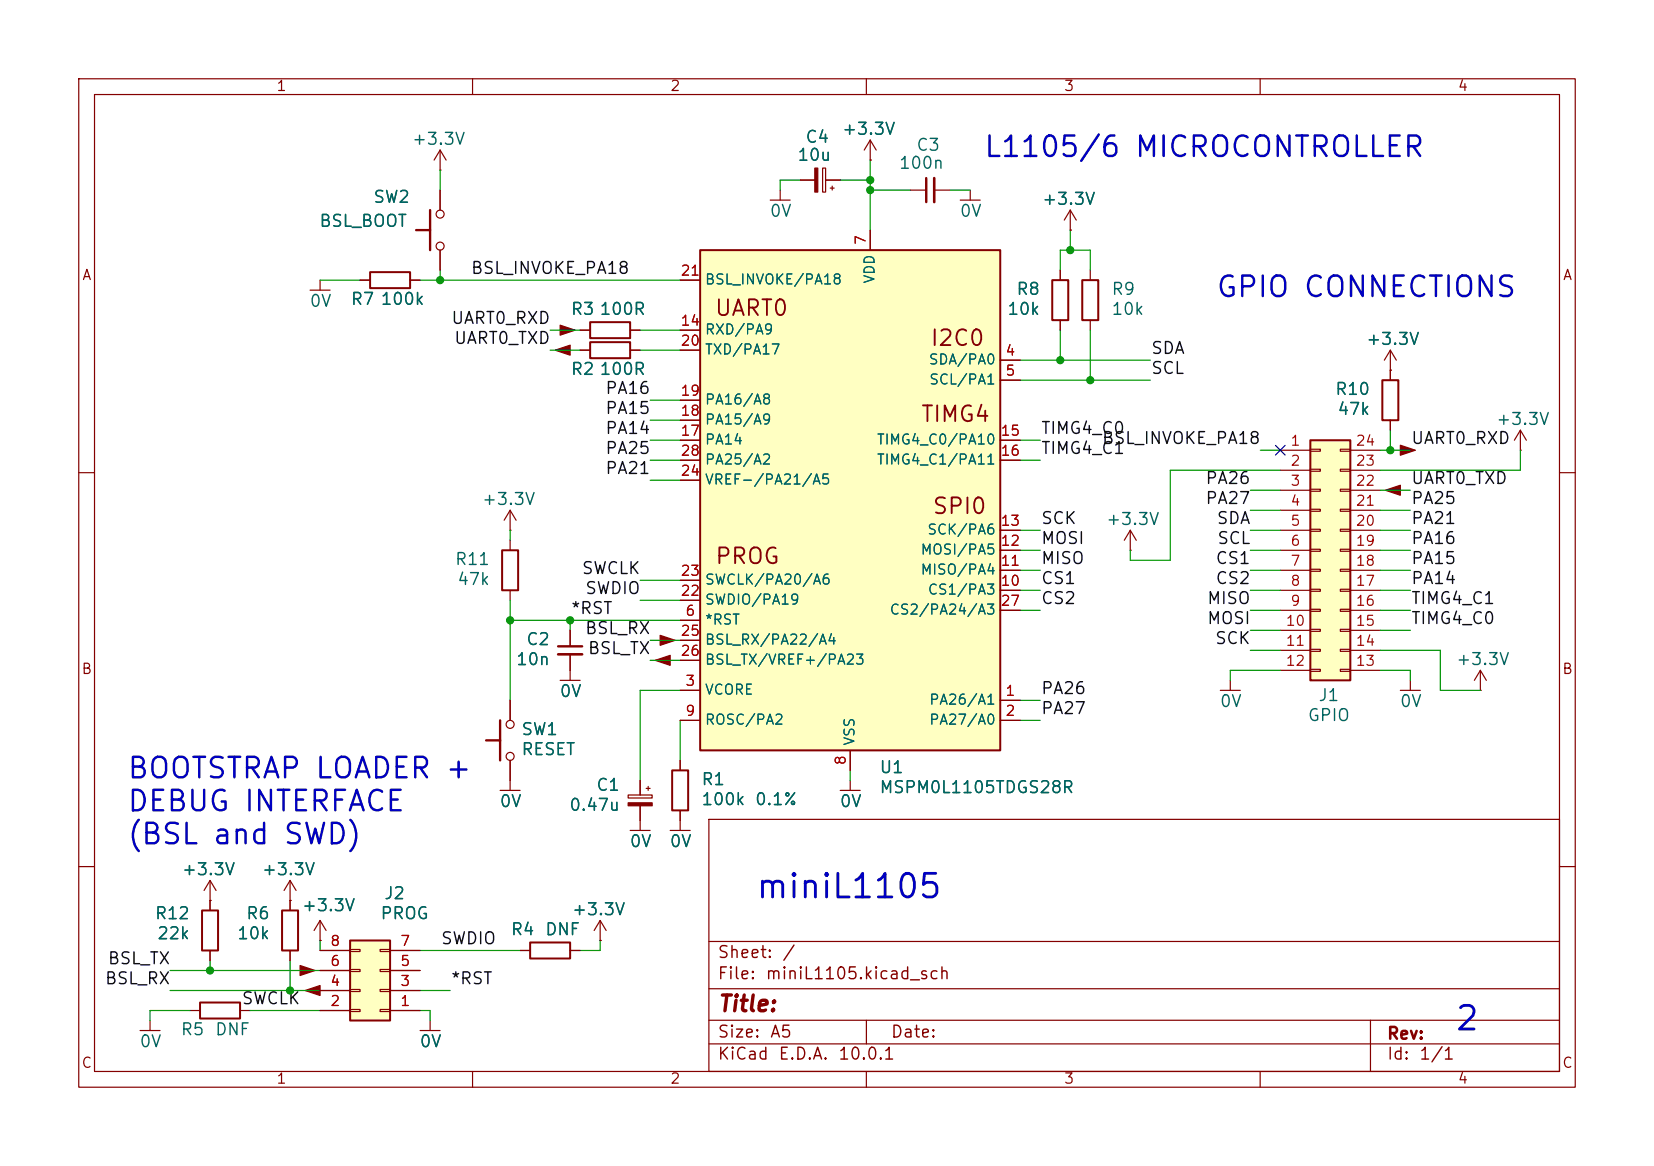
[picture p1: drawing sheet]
<svg xmlns="http://www.w3.org/2000/svg" width="210mm" height="148mm" viewBox="0 0 210 148" stroke-linecap="round" stroke-linejoin="round" font-family="sans-serif">
<g fill="none" stroke="#840000" stroke-width=".15">
<path d="M10 10h190v128h-190zM12 12h186v124h-186zM60 10v2M110 10v2M160 10v2M10 60h2M198 60h2M86.4 96.5v1.3M10 110h2M85.1 105.4h2.5M86.4 102.9v2.5M90 104h108v32h-108z"/>
<path d="M90 119.5h108M198 110h2M24.1 128.3h1.3M30.5 128.3h1.2M60 136v2M90 132.5h108M90 129.5h108M90 125.5h108M110 136v2M110 129.5v3M160 136v2M174 129.5v6.5"/>
</g>
<path d="M85.3 97.8h2.1v5.1h-2.1zM25.4 127.3h5.1v2h-5.1z" fill="none" stroke="#840000" stroke-width=".25"/>
<path d="M166.4 55.9h5v30.5h-5z" fill="#ffffc2"/>
<path d="M166.4 55.9h5v30.5h-5z" fill="none" stroke="#840000" stroke-width=".25"/>
<g fill="none" stroke="#840000" stroke-width=".15">
<path d="M162.6 57.2h3.8M162.6 59.7h3.8M166.4 57h1.2v.3h-1.2zM166.4 59.6h1.2v.2h-1.2zM170.2 57h1.2v.3h-1.2zM170.2 59.6h1.2v.2h-1.2zM171.4 57.2h3.9M171.4 59.7h3.9M143.5 69.9h.1M143.5 67.3l.8 1.3M143.5 67.3l-.8 1.3M143.5 67.3v2.6"/>
<path d="M162.6 62.2h3.8M162.6 64.8h3.8M162.6 67.3h3.8M162.6 69.9h3.8M162.6 72.4h3.8M162.6 74.9h3.8M162.6 77.5h3.8M166.4 62.1h1.2v.3h-1.2zM166.4 64.6h1.2v.3h-1.2zM166.4 67.2h1.2v.2h-1.2zM166.4 69.7h1.2v.3h-1.2zM166.4 72.3h1.2v.2h-1.2z"/>
<path d="M166.4 74.8h1.2v.3h-1.2zM166.4 77.3h1.2v.3h-1.2zM166.4 79.9h1.2v.2h-1.2zM170.2 62.1h1.2v.3h-1.2zM170.2 64.6h1.2v.3h-1.2zM170.2 67.2h1.2v.2h-1.2zM170.2 69.7h1.2v.3h-1.2zM170.2 72.3h1.2v.2h-1.2zM170.2 74.8h1.2v.3h-1.2zM170.2 77.3h1.2v.3h-1.2zM170.2 79.9h1.2v.2h-1.2zM171.4 62.2h3.9"/>
<path d="M171.4 64.8h3.9M171.4 67.3h3.9M171.4 69.9h3.9M171.4 72.4h3.9M171.4 74.9h3.9M171.4 77.5h3.9M162.6 80h3.8M162.6 82.6h3.8M162.6 85.1h3.8M166.4 82.4h1.2v.3h-1.2zM166.4 85h1.2v.2h-1.2zM170.2 82.4h1.2v.3h-1.2z"/>
<path d="M170.2 85h1.2v.2h-1.2zM171.4 80h3.9M171.4 82.6h3.9M171.4 85.1h3.9M177.8 87.6h2.5M179.1 86.4v1.2"/>
</g>
<g fill="#840000" stroke="#840000" stroke-width=".15">
<path d="M38.1 122.6l1.9 .6-1.9 .6z"/>
<path d="M38.7 125.7l1.9-.6v1.3z"/>
<path d="M175.9 62.2l1.9-.6v1.3z"/>
</g>
<path d="M44.4 119.4h5.1v10.1h-5.1z" fill="#ffffc2"/>
<path d="M74.9 43.4h5.1v2.1h-5.1zM175.5 48.3h2v5h-2zM63.8 69.9h2v5h-2zM44.4 119.4h5.1v10.1h-5.1z" fill="none" stroke="#840000" stroke-width=".25"/>
<g fill="none" stroke="#840000" stroke-width=".15">
<path d="M73.7 44.5h1.2M80 44.5h1.3M176.5 47h.1M176.5 44.5v3.8M176.5 53.3v1.3M176.5 44.5l.8 1.2M176.5 44.5l-.7 1.2M193 57.2h.1M193 54.6l.8 1.3M193 54.6l-.7 1.3M193 54.6v2.6M64.8 67.3h.1"/>
<path d="M64.8 64.8v2.5M64.8 68.6v1.3M64.8 74.9v1.3M64.8 64.8l-.8 1.2M64.8 64.8l.7 1.2M64.8 88.9v2.5M64.8 96.5v2.6M71.1 86.4h2.6M72.4 80v2M72.4 83.1v3.3M40.6 128.3h3.8M40.6 125.7h3.8"/>
<path d="M40.6 123.2h3.8M40.6 120.7h3.8M44.4 128.1h1.3v.3h-1.3zM44.4 125.6h1.3v.3h-1.3zM44.4 123.1h1.3v.2h-1.3zM44.4 120.5h1.3v.3h-1.3zM48.3 128.1h1.2v.3h-1.2zM48.3 125.6h1.2v.3h-1.2zM48.3 123.1h1.2v.2h-1.2zM48.3 120.5h1.2v.3h-1.2zM49.5 128.3h3.8M49.5 125.7h3.8"/>
<path d="M49.5 123.2h3.8M49.5 120.7h3.8M53.3 130.8h2.6M54.6 129.5v1.3"/>
<circle cx="64.8" cy="91.9" r=".51"/>
<circle cx="64.8" cy="96" r=".51"/>
</g>
<path d="M177.8 56.5l1.9 .7-1.9 .6z" fill="#840000" stroke="#840000" stroke-width=".15"/>
<path d="M61.7 94h1.8M63.5 91.4v5.1M70.9 82h3" fill="none" stroke="#840000" stroke-width=".3"/>
<path d="M70.9 83.1h3" fill="none" stroke="#840000" stroke-width=".33"/>
<path d="M88.9 31.8h38.1v63.5h-38.1z" fill="#ffffc2"/>
<path d="M47 34.5h5.1v2.1h-5.1zM88.9 31.8h38.1v63.5h-38.1zM133.6 35.6h2v5h-2zM137.4 35.6h2v5h-2zM74.9 40.9h5.1v2h-5.1zM25.7 115.6h2v5.1h-2zM35.8 115.6h2v5.1h-2zM67.3 119.6h5.1v2.1h-5.1z" fill="none" stroke="#840000" stroke-width=".25"/>
<g fill="none" stroke="#840000" stroke-width=".15">
<path d="M55.9 19.1l-.8 1.2M55.9 19.1l.7 1.2M55.9 19.1v2.5M110.5 17.8v2.5M110.5 17.8l-.8 1.3M110.5 17.8l.8 1.3M39.4 36.8h2.5M40.6 35.6v1.2M45.7 35.6h1.3M52.1 35.6h1.2M55.9 21.6h.1M55.9 24.1v2.6"/>
<path d="M55.9 31.8v2.5M86.4 35.6h2.5M97.8 25.4h2.5M99.1 24.1v1.3M101.6 22.9h1.9M104.4 21.3h.4v3.1h-.4zM104.8 22.9h1.9M105.4 23.9h.5M105.7 23.6v.5M110.5 20.3h.1M110.5 29.2v2.6M115.6 24.1h2"/>
<path d="M118.6 24.1h2M121.9 25.4h2.6M123.2 24.1v1.3M134.6 34.3v1.3M135.9 29.2h.1M135.9 26.7l-.8 1.2M135.9 26.7l.8 1.2M135.9 26.7v2.5M138.4 34.3v1.3M73.7 41.9h1.2M73.7 44.5h1.2M80 41.9h1.3"/>
<path d="M80 44.5h1.3M86.4 55.9h2.5M86.4 53.3h2.5M86.4 50.8h2.5M86.4 58.4h2.5M86.4 41.9h2.5M86.4 44.5h2.5M127 55.9h2.5M127 58.4h2.5M127 45.7h2.5M127 48.3h2.5M134.6 40.6v1.3"/>
<path d="M138.4 40.6v1.3M176.5 47h.1M176.5 47v1.3M176.5 53.3v1.3M86.4 78.7h2.5M86.4 76.2h2.5M86.4 73.7h2.5M86.4 61h2.5M127 74.9h2.5M127 72.4h2.5M127 69.9h2.5M127 67.3h2.5"/>
<path d="M127 77.5h2.5M64.8 88.9v2.5M64.8 96.5v3.8M72.4 80v2M72.4 83.1v2M81.3 99.1v1.8M82.3 99.8v.5M86.4 91.4h2.5M86.4 87.6h2.5M86.4 81.3h2.5M86.4 83.8h2.5M86.4 96.5v1.3"/>
<path d="M107.9 95.3v2.5M107.9 99.1v1.2M127 88.9h2.5M127 91.4h2.5M154.9 87.6h2.6M156.2 86.4v1.2M188 87.6h.1M188 85.1l.7 1.3M188 85.1l-.8 1.3M188 85.1v2.5M26.7 114.3h.1M26.7 111.8l-.8 1.2"/>
<path d="M26.7 111.8l.7 1.2M26.7 111.8v3.8M36.8 114.3h.1M36.8 111.8v3.8M36.8 111.8l-.7 1.2M36.8 111.8l.8 1.2M40.6 119.4h.1M40.6 116.8v2.6M40.6 116.8l-.7 1.3M40.6 116.8l.8 1.3M63.5 100.3h2.5M76.2 119.4h.1"/>
<path d="M76.2 116.8l-.8 1.3M76.2 116.8l.8 1.3M76.2 116.8v2.6M79.8 100.9h3v.4h-3zM80 105.4h2.5M81.3 102.3v3.1M82 100.1h.5M86.4 102.9v1.2M106.7 100.3h2.5M17.8 130.8h2.5M19 129.5v1.3M26.7 120.7v1.2"/>
<path d="M36.8 120.7v1.2M40.6 120.7h3.8M40.6 128.3h3.8M40.6 125.7h3.8M40.6 123.2h3.8M49.5 120.7h3.8M49.5 128.3h3.8M49.5 125.7h3.8M49.5 123.2h3.8M66 120.7h1.3M72.4 120.7h1.3"/>
<circle cx="55.9" cy="31.2" r=".51"/>
<circle cx="55.9" cy="27.2" r=".51"/>
</g>
<path d="M52.8 29.2h1.8M54.6 26.7v5.1M117.6 22.6v3.1" fill="none" stroke="#840000" stroke-width=".3"/>
<path d="M118.6 22.6v3.1" fill="none" stroke="#840000" stroke-width=".33"/>
<g fill="#840000" stroke="#840000" stroke-width=".15">
<path d="M71.1 41.3l1.9 .6-1.9 .6z"/>
<path d="M103.5 21.3h.3v3.1h-.3z"/>
<path d="M83.8 80.6l1.9 .7-1.9 .6z"/>
<path d="M83.2 83.8l1.9-.6v1.3z"/>
<path d="M70.5 44.5l1.9-.7v1.3z"/>
<path d="M79.8 101.9h3v.4h-3z"/>
</g>
<g fill="none" stroke="#009600" stroke-width=".15">
<path d="M40.6 35.6h5.1M53.3 35.6h33.1M55.9 21.6v2.5M55.9 34.3v1.3M101.6 22.9h-2.5v1.2M106.7 22.9h3.8M110.5 24.1h5.1M110.5 20.3v8.9M120.6 24.1h2.6M134.6 34.3v-2.5h3.8v2.5M135.9 29.2v2.6M69.8 41.9h3.9"/>
<path d="M69.8 44.5h3.9M81.3 41.9h5.1M81.3 44.5h5.1M82.5 55.9h3.9M82.5 53.3h3.9M82.5 58.4h3.9M82.5 50.8h3.9M129.5 45.7h16.5M129.5 48.3h16.5M129.5 55.9h2.6M129.5 58.4h2.6M134.6 41.9v3.8"/>
<path d="M138.4 41.9v6.4M160 57.2h2.6M162.6 59.7h-14v11.4h-5.1v-1.2M175.3 57.2h3.8M176.5 54.6v2.6M193 57.2v2.5h-17.7M64.8 67.3v1.3M64.8 76.2v12.7M64.8 78.7h21.6M72.4 78.7v1.3M81.3 73.7h5.1M81.3 76.2h5.1"/>
<path d="M82.5 61h3.9M129.5 67.3h2.6M129.5 77.5h2.6M129.5 74.9h2.6M129.5 72.4h2.6M129.5 69.9h2.6M158.7 64.8h3.9M158.7 67.3h3.9M158.7 62.2h3.9M158.7 77.5h3.9M158.7 74.9h3.9M158.7 72.4h3.9"/>
<path d="M158.7 69.9h3.9M175.3 64.8h3.8M175.3 67.3h3.8M175.3 62.2h3.8M175.3 77.5h3.8M175.3 74.9h3.8M175.3 72.4h3.8M175.3 69.9h3.8M82.5 83.8h3.9M82.5 81.3h3.9M86.4 87.6h-5.1v11.5M86.4 91.4v5.1"/>
<path d="M107.9 97.8v1.3M129.5 88.9h2.6M129.5 91.4h2.6M158.7 80h3.9M158.7 82.6h3.9M162.6 85.1h-6.4v1.3M175.3 82.6h7.6v5h5.1M175.3 85.1h3.8v1.3M175.3 80h3.8M40.6 119.4v1.3M76.2 119.4v1.3h-2.5M21.6 125.7h19"/>
<path d="M21.6 123.2h19M24.1 128.3h-5.1v1.2M26.7 121.9v1.3M31.7 128.3h8.9M36.8 121.9v3.8M53.3 128.3h1.3v1.2M53.3 125.7h3.8M53.3 120.7h12.7"/>
</g>
<path d="M162 56.5l1.2 1.3M163.2 56.5l-1.2 1.3" fill="none" stroke="#000084" stroke-width=".15"/>
<g fill="#009600" stroke="#009600" stroke-width=".13">
<circle cx="36.8" cy="125.7" r=".46"/>
<circle cx="26.7" cy="123.2" r=".46"/>
<circle cx="64.8" cy="78.7" r=".46"/>
<circle cx="72.4" cy="78.7" r=".46"/>
<circle cx="135.9" cy="31.8" r=".46"/>
<circle cx="110.5" cy="22.9" r=".46"/>
<circle cx="110.5" cy="24.1" r=".46"/>
<circle cx="138.4" cy="48.3" r=".46"/>
<circle cx="55.9" cy="35.6" r=".46"/>
<circle cx="176.5" cy="57.2" r=".46"/>
<circle cx="134.6" cy="45.7" r=".46"/>
</g>
<g font-size="3" fill="#0000c2">
<text x="95.8" y="114.8">miniL1105</text>
<text x="184.6" y="131.5">2</text>
</g>
<g font-size="2.6" fill="#0000c2">
<text x="124.8" y="20.6">L1105/6 MICROCONTROLLER</text>
<text x="154.3" y="38.4">GPIO CONNECTIONS</text>
<text x="16" y="99.5">BOOTSTRAP LOADER +</text>
<text x="16" y="103.6">DEBUG INTERFACE</text>
<text x="16" y="107.8">(BSL and SWD)</text>
</g>
<g font-size="2" fill="#840000">
<text x="90.6" y="40.6">UART0</text>
<text x="118" y="44.4">I2C0</text>
<text x="116.8" y="54.1">TIMG4</text>
<text x="118.3" y="65.7">SPI0</text>
<text x="90.7" y="72.1">PROG</text>
<text x="91" y="128.9">Title:</text>
</g>
<g font-size="1.5" fill="#006464">
<text x="106.8" y="17.5">+3.3V</text>
<text x="52.2" y="18.8">+3.3V</text>
<text x="101.1" y="20.8">10u</text>
<text x="102.2" y="18.5">C4</text>
<text x="114" y="21.8">100n</text>
<text x="116.2" y="19.5">C3</text>
<text x="40.4" y="29.2">BSL_BOOT</text>
<text x="47.3" y="26.1">SW2</text>
<text x="97.6" y="27.9">0V</text>
<text x="121.8" y="27.9">0V</text>
<text x="132.2" y="26.4">+3.3V</text>
<text x="39.2" y="39.3">0V</text>
<text x="44.4" y="39.1">R7</text>
<text x="48.2" y="39.1">100k</text>
<text x="72.4" y="40.3">R3</text>
<text x="76" y="40.3">100R</text>
<text x="127.8" y="40.3">10k</text>
<text x="128.9" y="37.8">R8</text>
<text x="141" y="40.3">10k</text>
<text x="141" y="37.8">R9</text>
<text x="72.4" y="48">R2</text>
<text x="76" y="48">100R</text>
<text x="173.3" y="44.2">+3.3V</text>
<text x="169.4" y="50.5">R10</text>
<text x="169.7" y="53">47k</text>
<text x="189.9" y="54.3">+3.3V</text>
<text x="61.1" y="64.5">+3.3V</text>
<text x="140.3" y="67">+3.3V</text>
<text x="57.7" y="72.1">R11</text>
<text x="57.9" y="74.6">47k</text>
<text x="66.7" y="82.3">C2</text>
<text x="65.4" y="84.8">10n</text>
<text x="71" y="88.9">0V</text>
<text x="167.3" y="89.4">J1</text>
<text x="184.8" y="84.8">+3.3V</text>
<text x="66.1" y="93.7">SW1</text>
<text x="154.8" y="90.1">0V</text>
<text x="165.9" y="91.9">GPIO</text>
<text x="177.6" y="90.1">0V</text>
<text x="66.1" y="96.2">RESET</text>
<text x="75.6" y="100.8">C1</text>
<text x="89" y="100">R1</text>
<text x="111.6" y="98.5">U1</text>
<text x="111.6" y="101.1">MSPM0L1105TDGS28R</text>
<text x="63.3" y="102.8">0V</text>
<text x="72.2" y="103.3">0.47u</text>
<text x="79.8" y="107.9">0V</text>
<text x="84.9" y="107.9">0V</text>
<text x="89" y="102.6">100k</text>
<text x="95.8" y="102.6">0.1%</text>
<text x="106.5" y="102.8">0V</text>
<text x="23" y="111.5">+3.3V</text>
<text x="33.1" y="111.5">+3.3V</text>
<text x="19.6" y="117.1">R12</text>
<text x="19.8" y="119.6">22k</text>
<text x="30" y="119.6">10k</text>
<text x="31.2" y="117.1">R6</text>
<text x="38.2" y="116">+3.3V</text>
<text x="48.2" y="117.1">PROG</text>
<text x="48.7" y="114.5">J2</text>
<text x="64.8" y="119.1">R4</text>
<text x="69.1" y="119.1">DNF</text>
<text x="72.5" y="116.5">+3.3V</text>
<text x="22.8" y="131.8">R5</text>
<text x="27.2" y="131.8">DNF</text>
<text x="17.6" y="133.3">0V</text>
<text x="53.2" y="133.3">0V</text>
</g>
<g font-size="1.5" fill="#0f0f0f">
<text x="59.7" y="35.1">BSL_INVOKE_PA18</text>
<text x="57.2" y="41.5">UART0_RXD</text>
<text x="57.5" y="44">UART0_TXD</text>
<text x="146" y="45.3">SDA</text>
<text x="146" y="47.8">SCL</text>
<text x="76.7" y="50.4">PA16</text>
<text x="76.7" y="52.9">PA15</text>
<text x="76.7" y="55.5">PA14</text>
<text x="76.7" y="58">PA25</text>
<text x="132.1" y="55.5">TIMG4_C0</text>
<text x="132.1" y="58">TIMG4_C1</text>
<text x="139.8" y="56.7">BSL_INVOKE_PA18</text>
<text x="179.1" y="56.7">UART0_RXD</text>
<text x="76.7" y="60.5">PA21</text>
<text x="152.9" y="61.8">PA26</text>
<text x="152.9" y="64.4">PA27</text>
<text x="179.1" y="64.4">PA25</text>
<text x="179.1" y="61.8">UART0_TXD</text>
<text x="132.1" y="72">MISO</text>
<text x="132.1" y="66.9">SCK</text>
<text x="132.1" y="69.4">MOSI</text>
<text x="154.2" y="72">CS1</text>
<text x="154.4" y="66.9">SDA</text>
<text x="154.4" y="69.4">SCL</text>
<text x="179.1" y="69.4">PA16</text>
<text x="179.1" y="72">PA15</text>
<text x="179.1" y="66.9">PA21</text>
<text x="73.8" y="73.2">SWCLK</text>
<text x="74.2" y="75.8">SWDIO</text>
<text x="132.1" y="74.5">CS1</text>
<text x="132.1" y="77.1">CS2</text>
<text x="153.2" y="77.1">MISO</text>
<text x="154.2" y="74.5">CS2</text>
<text x="179.1" y="74.5">PA14</text>
<text x="179.1" y="77.1">TIMG4_C1</text>
<text x="72.4" y="78.3">*RST</text>
<text x="74.2" y="80.9">BSL_RX</text>
<text x="74.5" y="83.4">BSL_TX</text>
<text x="153.2" y="79.6">MOSI</text>
<text x="154.2" y="82.1">SCK</text>
<text x="179.1" y="79.6">TIMG4_C0</text>
<text x="132.1" y="88.5">PA26</text>
<text x="132.1" y="91">PA27</text>
<text x="13.2" y="125.3">BSL_RX</text>
<text x="13.6" y="122.8">BSL_TX</text>
<text x="55.9" y="120.2">SWDIO</text>
<text x="57.1" y="125.3">*RST</text>
<text x="30.6" y="127.9">SWCLK</text>
</g>
<g font-size="1.5" fill="#840000">
<text x="91" y="124.7">File:</text>
<text x="91" y="122">Sheet:</text>
<text x="97.1" y="124.7">miniL1105.kicad_sch</text>
<text x="99.2" y="122">/</text>
<text x="91" y="134.9">KiCad</text>
<text x="91" y="132.1">Size:</text>
<text x="97.7" y="132.1">A5</text>
<text x="98.7" y="134.9">E.D.A.</text>
<text x="106.3" y="134.9">10.0.1</text>
<text x="113" y="132.1">Date:</text>
<text x="176" y="132.3">Rev:</text>
<text x="176" y="134.9">Id:</text>
<text x="180.1" y="134.9">1/1</text>
</g>
<g font-size="1.3" fill="#840000">
<text x="35" y="11.9">1</text>
<text x="85" y="11.9">2</text>
<text x="135" y="11.9">3</text>
<text x="185" y="11.9">4</text>
<text x="10.3" y="35.9">A</text>
<text x="198.4" y="35.9">A</text>
<text x="10.3" y="85.9">B</text>
<text x="198.3" y="85.9">B</text>
<text x="10.3" y="135.9">C</text>
<text x="35" y="137.9">1</text>
<text x="85" y="137.9">2</text>
<text x="135" y="137.9">3</text>
<text x="185" y="137.9">4</text>
<text x="198.3" y="135.9">C</text>
</g>
<g font-size="1.3" fill="#a90000">
<text x="86.3" y="35.3">21</text>
<text x="110.2" y="31.2" transform="rotate(-90 110.2 31.2)">7</text>
<text x="86.3" y="41.7">14</text>
<text x="86.3" y="44.2">20</text>
<text x="127.6" y="45.5">4</text>
<text x="86.3" y="53.1">18</text>
<text x="86.3" y="50.5">19</text>
<text x="127.6" y="48">5</text>
<text x="86.3" y="55.6">17</text>
<text x="86.3" y="58.2">28</text>
<text x="127" y="55.6">15</text>
<text x="127" y="58.2">16</text>
<text x="163.8" y="56.9">1</text>
<text x="163.8" y="59.4">2</text>
<text x="172" y="59.4">23</text>
<text x="172" y="56.9">24</text>
<text x="86.3" y="60.7">24</text>
<text x="163.8" y="62">3</text>
<text x="163.8" y="64.5">4</text>
<text x="172" y="64.5">21</text>
<text x="172" y="62">22</text>
<text x="127" y="69.6">12</text>
<text x="127" y="67.1">13</text>
<text x="163.8" y="67.1">5</text>
<text x="163.8" y="69.6">6</text>
<text x="172" y="69.6">19</text>
<text x="172" y="67.1">20</text>
<text x="86.3" y="75.9">22</text>
<text x="86.3" y="73.4">23</text>
<text x="127" y="74.7">10</text>
<text x="127" y="72.1">11</text>
<text x="127" y="77.2">27</text>
<text x="163.8" y="72.1">7</text>
<text x="163.8" y="74.7">8</text>
<text x="163.8" y="77.2">9</text>
<text x="172" y="77.2">16</text>
<text x="172" y="74.7">17</text>
<text x="172" y="72.1">18</text>
<text x="86.3" y="81">25</text>
<text x="86.3" y="83.6">26</text>
<text x="86.9" y="78.5">6</text>
<text x="163.2" y="79.8">10</text>
<text x="163.2" y="82.3">11</text>
<text x="172" y="82.3">14</text>
<text x="172" y="79.8">15</text>
<text x="86.9" y="87.4">3</text>
<text x="127.6" y="88.6">1</text>
<text x="163.2" y="84.8">12</text>
<text x="172" y="84.8">13</text>
<text x="86.9" y="91.2">9</text>
<text x="127.6" y="91.2">2</text>
<text x="107.7" y="97.2" transform="rotate(-90 107.7 97.2)">8</text>
<text x="41.8" y="125.5">4</text>
<text x="41.8" y="122.9">6</text>
<text x="41.8" y="120.4">8</text>
<text x="50.7" y="125.5">3</text>
<text x="50.7" y="122.9">5</text>
<text x="50.7" y="120.4">7</text>
<text x="41.8" y="128">2</text>
<text x="50.7" y="128">1</text>
</g>
<g font-size="1.3" fill="#006464">
<text x="89.4" y="36.4">BSL_INVOKE/PA18</text>
<text x="111.4" y="36.1" transform="rotate(-90 111.4 36.1)">VDD</text>
<text x="89.4" y="42.8">RXD/PA9</text>
<text x="89.4" y="45.3">TXD/PA17</text>
<text x="117.8" y="46.6">SDA/PA0</text>
<text x="89.4" y="51.7">PA16/A8</text>
<text x="117.9" y="49.1">SCL/PA1</text>
<text x="89.4" y="56.7">PA14</text>
<text x="89.4" y="54.2">PA15/A9</text>
<text x="89.4" y="59.3">PA25/A2</text>
<text x="111.2" y="56.7">TIMG4_C0/PA10</text>
<text x="111.2" y="59.3">TIMG4_C1/PA11</text>
<text x="89.4" y="61.8">VREF-/PA21/A5</text>
<text x="116.8" y="70.7">MOSI/PA5</text>
<text x="117.6" y="68.2">SCK/PA6</text>
<text x="89.4" y="77.1">SWDIO/PA19</text>
<text x="89.4" y="74.5">SWCLK/PA20/A6</text>
<text x="116.8" y="73.3">MISO/PA4</text>
<text x="117.7" y="75.8">CS1/PA3</text>
<text x="89.4" y="79.6">*RST</text>
<text x="89.4" y="82.1">BSL_RX/PA22/A4</text>
<text x="112.9" y="78.3">CS2/PA24/A3</text>
<text x="89.4" y="88.5">VCORE</text>
<text x="89.4" y="84.7">BSL_TX/VREF+/PA23</text>
<text x="117.9" y="89.8">PA26/A1</text>
<text x="89.4" y="92.3">ROSC/PA2</text>
<text x="108.8" y="94.7" transform="rotate(-90 108.8 94.7)">VSS</text>
<text x="117.9" y="92.3">PA27/A0</text>
</g>
</svg>
